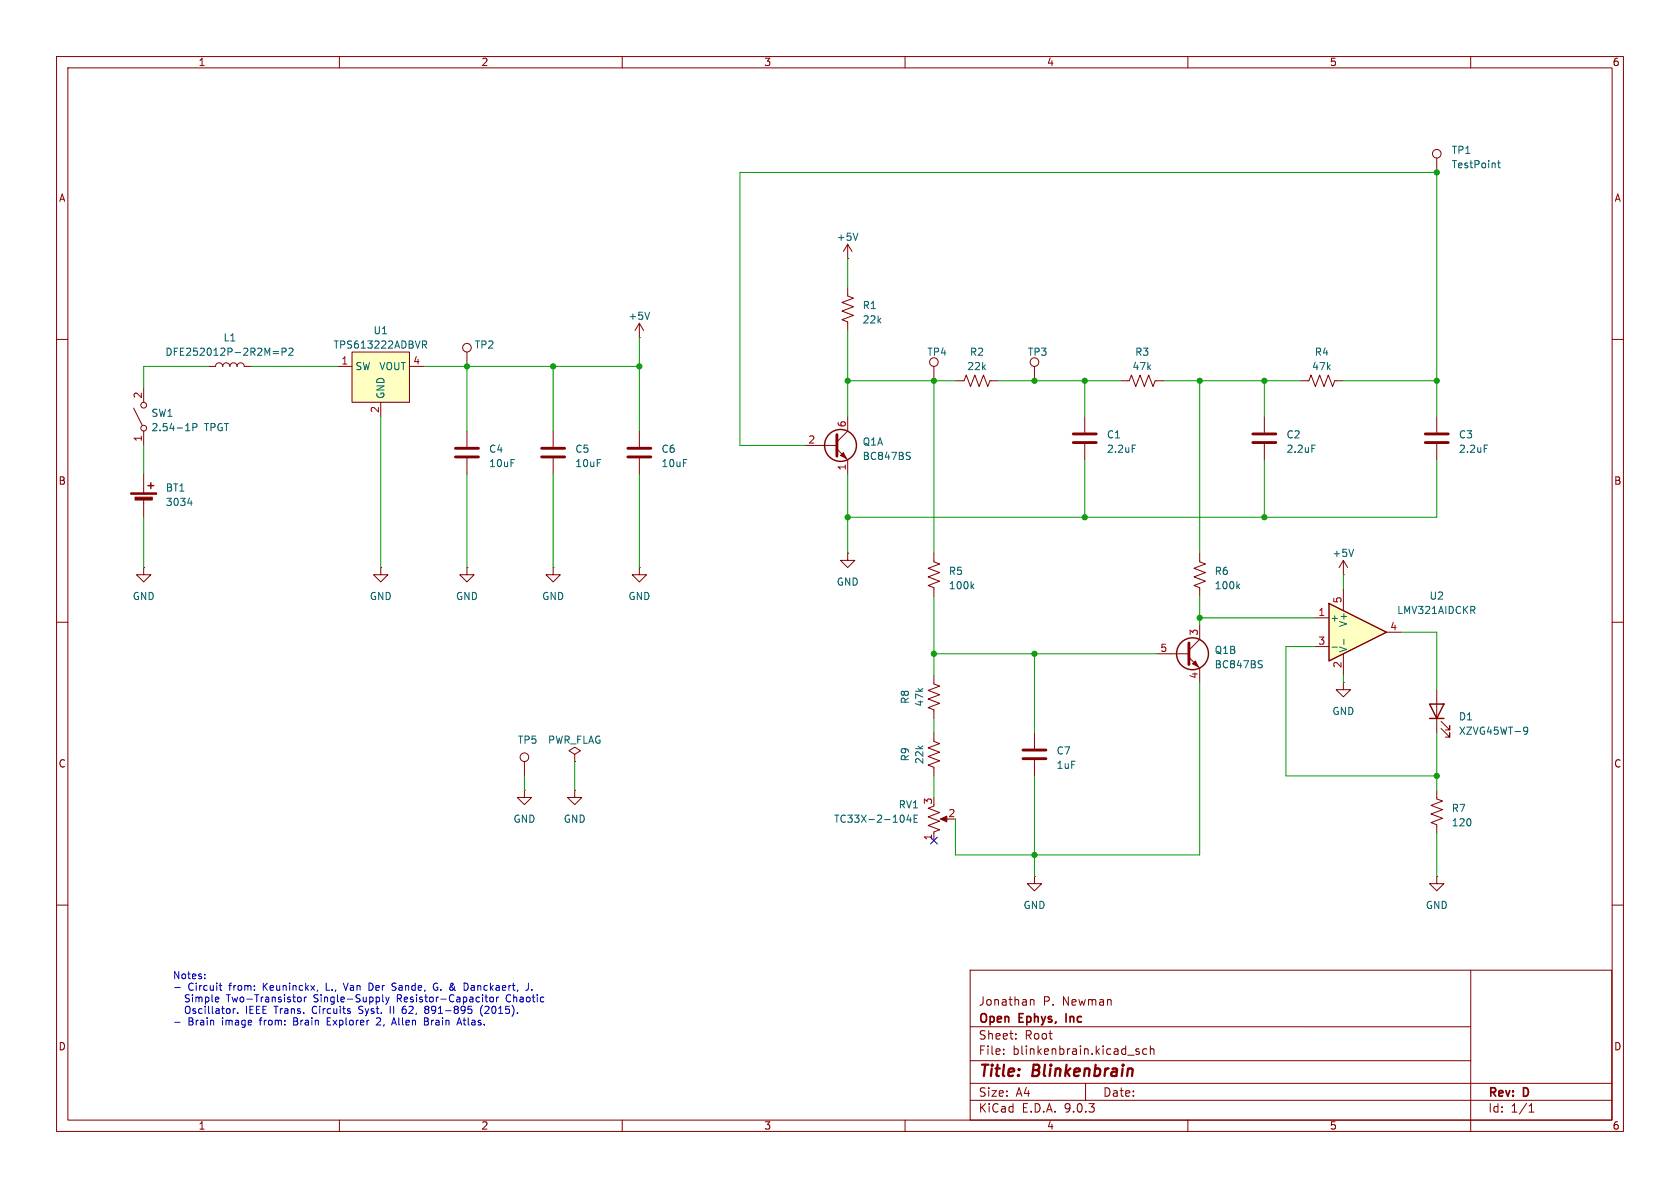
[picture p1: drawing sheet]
<svg xmlns="http://www.w3.org/2000/svg" width="297mm" height="210mm" viewBox="0 0 297 210" stroke-linecap="round" stroke-linejoin="round" font-family="sans-serif">
<g fill="none" stroke="#840000" stroke-width=".18">
<path d="M10 10h277v190h-277zM12 12h273v186h-273zM60 10v2M110 10v2M160 10v2M210 10v2M260 10v2M254 27.9v2.6M113 59.7h.1M113 57.2v2.5M113 57.2l-.7 1.2M113 57.2l.8 1.2"/>
<path d="M149.9 45.7h.1M149.9 50.8v1.5l1 .4-2.1 .8 2.1 .7-2.1 .8 2.1 .8-2.1 .7 1.1 .4v1.5M149.9 43.2v2.5M149.9 43.2l-.8 1.3M149.9 43.2l.7 1.3M10 60h2M82.5 62.2v2.6M113 76.2v2.8M142.2 78.7h5.8M148 79.4l1.9 1.9v2.5M149.9 73.7v2.5l-1.9 1.9M165.1 64.8v2.5"/>
<path d="M168.9 67.3h1.5l.4-1 .8 2 .7-2 .8 2 .8-2 .7 2 .4-1h1.5M182.9 64.8v2.5M191.8 73.7v2.8M191.8 78.5v2.8M198.1 67.3h1.5l.4-1 .8 2 .7-2 .8 2 .8-2 .7 2 .4-1h1.5M223.5 73.7v2.8M223.5 78.5v2.8M229.9 67.3h1.5l.4-1 .7 2 .8-2 .8 2 .7-2 .8 2 .4-1h1.5M254 73.7v2.8M254 78.5v2.8M285 60h2M113 81v2.8"/>
<path d="M149.9 97.8v1.3h1.2l-1.2 1.2-1.3-1.2h1.3M149.9 97.8h.1M165.1 97.8v1.5l1 .4-2 .8 2 .7-2 .8 2 .7-2 .8 1 .4v1.5M212.1 97.8v1.5l1 .4-2 .8 2 .7-2 .8 2 .7-2 .8 1 .4v1.5M237.5 99.1l-.8 1.2M237.5 99.1l.8 1.2M237.5 99.1v2.5M10 110h2M113 100.3v1.3h1.3l-1.3 1.3-1.2-1.3h1.2M113 100.3h.1M204.5 115.6h5.7M210.2 116.2l1.9 1.9v2.6"/>
<path d="M212.1 110.5v2.5l-1.9 1.9M237.5 101.6h.1M285 110h2M237.5 120.7v1.2h1.3l-1.3 1.3-1.3-1.3h1.3M237.5 120.7h.1M254 139.7v1.5l1 .4-2 .8 2 .7-2 .8 2 .8-2 .7 1 .4v1.5M165.1 142.5l-1 .4 2 .7-2 .8 2 .8-2 .7 2 .8-1 .4v1.5M166.6 144.8h1M182.9 154.9v1.3h1.2l-1.2 1.3-1.3-1.3h1.3M182.9 154.9h.1M254 154.9v1.3h1.3l-1.3 1.3-1.3-1.3h1.3M254 154.9h.1"/>
<path d="M10 160h2M171.5 171.5h113.4v26.5h-113.4zM182.2 176.8l.2-.1 .3 .1 .1 .9M182.2 176.7v1M260 171.5v28.5M285 160h2M60 198v2M110 198v2M160 198v2M171.5 194.5h113.5M171.5 191.5h113.5M171.5 187.5h88.5"/>
<path d="M171.5 181.5h88.5M177.4 186.3v.1M177.4 185.5v.1M179.6 183.6v.1M179.6 182.8v.1M191.9 191.5v3M201.4 185.5l-.4-.1-.2 .2 .1 .2 .5 .2v.3h-.6M202.7 185.5l-.4-.1-.3 .3v.4l.2 .2h.5M203.4 185.5l.2-.1 .3 .1 .1 .9M203.4 184.9v1.5M210 198v2M270.3 196.6h.9"/>
<path d="M270.3 195.5l.4-.4v1.5"/>
<circle cx="254" cy="27.2" r=".76"/>
<circle cx="82.5" cy="61.5" r=".76"/>
<circle cx="165.1" cy="64" r=".76"/>
<circle cx="182.9" cy="64" r=".76"/>
</g>
<path d="M188.5 179.2v1.5" fill="none" stroke="#840000" stroke-width=".3"/>
<path d="M111 79.2h4.1M148 76.8v3.8M189.7 76.7h4.1M189.7 78.2h4.1M221.5 76.7h4.1M221.5 78.2h4.1M252 76.7h4M252 78.2h4M111 80.8h4.1M210.2 113.7v3.8" fill="none" stroke="#840000" stroke-width=".51"/>
<g fill="none" stroke="#840000" stroke-width=".25">
<circle cx="148.6" cy="78.7" r="2.82"/>
<circle cx="210.8" cy="115.6" r="2.82"/>
</g>
<g fill="#840000" stroke="#840000" stroke-width=".18">
<path d="M210.8 117.3l.5-.5 .5 1.1z"/>
<path d="M148.6 80.5l.5-.5 .5 1z"/>
<path d="M166.2 144.8l1.2-.5v1z"/>
</g>
<g fill="none" stroke="#006464" stroke-width=".18">
<path d="M264.8 28.8h.4M264.9 28.4v1.1l.3 .2M114.8 55.2l-.4 1.3M151.7 41.2l-.4 1.3M160.4 80h.5M200.2 78.7h.6M231.9 78.7h.6M262.4 78.7h.6M160.7 80.6l.2 .3-.2 .3M239.3 97.1l-.4 1.3M171.8 103.6l.4 .5M172.2 103.2l-.5 .5"/>
<path d="M218.8 103.6l.4 .5M219.2 103.2l-.5 .5M222.7 116.8h.4M222.9 117.4l.2 .3-.2 .4M159.5 144.1a.79 .79 0 0 1 0 1.3M160.6 144l-.3 .9h.8M160.9 144.5v.9M161.6 144.7h.4M162.2 144.1h-.6v1.3h.6"/>
</g>
<path d="M234.9 106.7l10.2 5.1-10.2 5z" fill="#ffffc2"/>
<path d="M26.2 85.9h1M26.7 85.3v1.1M234.9 106.7l10.2 5.1-10.2 5zM252.7 124.5h2.6l-1.3 2.5zM252.7 127h2.6" fill="none" stroke="#840000" stroke-width=".25"/>
<g fill="none" stroke="#840000" stroke-width=".18">
<path d="M23.6 72.1l1.5 3.1M25.4 68.6v2.5M25.4 76.2v2.5M36.8 64.8h1.3a.64 .64 0 0 1 .6-.7 .64 .64 0 0 1 .7 .7 .64 .64 0 0 1 .6-.7 .64 .64 0 0 1 .6 .7 .64 .64 0 0 1 .7-.7 .64 .64 0 0 1 .6 .7 .64 .64 0 0 1 .6-.7 .64 .64 0 0 1 .7 .7h1.2M82.5 76.2v2.8M97.8 76.2v2.8M25.4 83.8v3.3M25.4 88.1v3.3M82.5 81v2.8M97.8 81v2.8M25.4 100.3v1.3h1.3l-1.3 1.3-1.3-1.3h1.3M25.4 100.3h.1"/>
<path d="M82.5 100.3v1.3h1.3l-1.3 1.3-1.2-1.3h1.2M82.5 100.3h.1M97.8 100.3v1.3h1.3l-1.3 1.3-1.3-1.3h1.3M97.8 100.3h.1M165.1 119.4v1.5l1 .4-2 .7 2 .8-2 .8 2 .7-2 .8 1 .4v1.5M232.4 109.2h2.5M232.4 114.3h2.5M237.5 104.1v3.9M237.5 115.6v3.8M245.1 111.8h2.5M92.7 139.7v1.3h1.3l-1.3 1.2-1.3-1.2h1.3M92.7 139.7h.1"/>
<path d="M92.7 134.6v2.6M101.6 133.4l1-.7-1-.6-1 .6 1 .7v1.2M101.6 134.6h.1M101.6 139.7v1.3h1.3l-1.3 1.2-1.3-1.2h1.3M101.6 139.7h.1M165.1 129.5v1.6l1 .3-2 .8 2 .8-2 .7 2 .8-2 .8 1 .3v1.6M182.9 129.5v2.8M182.9 134.4v2.8M254 121.9v7.6M254.8 128.8l1.5 1.5v-.8v.8h-.8M254.8 127.5l1.5 1.5v-.7v.7h-.8"/>
<circle cx="25.4" cy="71.6" r=".51"/>
<circle cx="25.4" cy="75.7" r=".51"/>
<circle cx="92.7" cy="133.9" r=".76"/>
</g>
<g fill="none" stroke="#006464" stroke-width=".18">
<path d="M32.8 76.1h.8M34.1 75.5h.6l.1-.2v-.3l-.7-.1v1.2M48.3 62.1h1M48.3 62.5h1M49.9 62.2l.6-.1 .1-.1-.1-.3-.6-.2v1.3M51.1 61.7l.5-.2 .2 .4-.8 .9h.8M33.2 88.9h.8M33.8 88.5v.9M235.5 114.4h.9M237.6 113v1M260.3 107.9l.4 .6M260.7 107.3v.4"/>
<path d="M269.4 128.7l.2-.2 .4 .2a.84 .84 0 0 1-.3 1.1h-.2M270.1 129.1l-.3 .2-.4-.1"/>
</g>
<path d="M80.5 79.2h4.1M95.8 79.2h4M80.5 80.8h4.1M95.8 80.8h4M180.8 132.6h4.1M180.8 134.1h4.1" fill="none" stroke="#840000" stroke-width=".51"/>
<g fill="#840000" stroke="#840000" stroke-width=".18">
<path d="M23.1 87.1h4.6v.3h-4.6z"/>
<path d="M23.9 87.9h3v.5h-3z"/>
</g>
<path d="M62.2 62.2h10.2v8.9h-10.2z" fill="#ffffc2"/>
<path d="M59.7 64.8h2.5M62.2 62.2h10.2v8.9h-10.2zM67.3 71.1v2.6M72.4 64.8h2.5M67.3 100.3v1.3h1.3l-1.3 1.3-1.3-1.3h1.3M67.3 100.3h.1" fill="none" stroke="#840000" stroke-width=".18"/>
<path d="M74.7 60.3h.5l.2 .2-.1 .4h-.6M75 60.9l.4 .6" fill="none" stroke="#006464" stroke-width=".18"/>
<g fill="none" stroke="#009600" stroke-width=".18">
<path d="M113 59.7v16.5M149.9 45.7v5.1M149.9 58.4v15.3M25.4 78.7v5.1M36.8 64.8h-11.4v3.8M44.4 64.8h15.3M67.3 73.7v26.6M74.9 64.8h38.1M82.5 64.8v11.4M97.8 64.8v11.4M149.9 67.3h19M165.1 67.3v30.5"/>
<path d="M176.5 67.3h21.6M191.8 67.3v6.4M205.7 67.3h24.2M212.1 67.3v30.5M223.5 67.3v6.4M237.5 67.3h16.5M254 73.7v-43.2h-123.2v48.2h11.4M25.4 91.4v8.9M82.5 83.8v16.5M97.8 83.8v16.5M113 83.8v16.5M149.9 83.8v14"/>
<path d="M191.8 81.3v10.1M223.5 81.3v10.1M254 81.3v10.1h-104.1M165.1 105.4v14M165.1 115.6h39.4M182.9 115.6v13.9M212.1 105.4v5.1M212.1 109.2h20.3M232.4 114.3h-5.1v22.9h26.7M237.5 101.6v2.5M237.5 119.4v1.3M247.6 111.8h6.4v10.1"/>
<path d="M92.7 137.2v2.5M101.6 134.6v5.1M165.1 127v2.5M165.1 137.2v3.8M182.9 137.2v17.7M212.1 120.7v30.4h-43.2v-6.3M254 129.5v10.2M254 147.3v7.6"/>
</g>
<path d="M164.5 148l1.2 1.2M165.7 148l-1.2 1.2" fill="none" stroke="#000084" stroke-width=".18"/>
<g fill="none" stroke="#0000c2" stroke-width=".18">
<path d="M30.9 174.6h1M36.2 172.9v.1M36.2 172.2v.2M38.7 174.2h.5M38.9 173.8v1.1l.3 .2M41.2 178.3v.9M41.6 178.3l-.4 .2M42 179v.2M52.7 176.3h.3l.3 .2-.2 .5h-.4M53.8 176.3v.8M54.2 176.3l-.4 .2M55.4 177.9l-.2 .5 .2 .7"/>
<path d="M56.2 175l-.2 .2M57.9 179.9v1.3h.6M60.7 173.8l.4 1.3M63.4 179.1l.5 .1M63.4 178.2l.1 .2 .4 .1M65.7 173.9l-.5-.1v1.3l.5-.1M67.7 175.8v1.1l.1 .2M68.2 176.3l.3 .8M68.5 177.1l-.1 .3M68.8 176.3l-.3 .8M69 177.9v1.3M69.4 173.9h.6"/>
<path d="M69.4 174.3l.5 .2M69.9 175l-.4 .1M70.3 175.8v1.3M70.3 176.5h.4M71.3 178.4h.3l.2 .2v.4l-.5 .2M75 179.9h.5l.2 .3-.2 .3 .2 .2 .1 .3-.3 .2h-.5zM75.2 178.4h.1M75.3 178.4h.3M75.3 178.4l-.1 .1M75.6 178.4l.2 .3v.3l-.2 .2-.4-.1M75.8 178.2l-.2 .2M77.1 174.5h.3"/>
<path d="M77.3 173.9a.59 .59 0 0 0-.7 .5 .59 .59 0 0 0 .7 .6l.1-.1M82.6 174l.2 .3-.2 .6M85 178.2l-.1 .6 .4 .8M85.7 176.3h.5M85.9 177.9h.3M86.1 177.1h.1M86.4 178.4l-.7 .8h.8M86.6 176.4l.2-.1 .4 .1v.5l-.1 .1-.3 .1-.2-.1zM87.8 176.3v.8M88.2 176.3l-.4 .2M89.6 176l-.1 .4v.4l.4 .3M93.4 173.8v.9a.41 .41 0 0 1-.5 .4"/>
<path d="M94 174.9v.2M30.9 180.7h1M57.9 180.5h.4M67.2 180.5l-.7 .7h.8M69.2 181.2l.4-1.3 .5 1.3M69.3 180.8h.6M75 180.5h.5M80.8 181.2l.4-1.3 .4 1.3M80.9 180.8h.6"/>
</g>
<g fill="#009600" stroke="#009600" stroke-width=".18">
<circle cx="149.9" cy="91.4" r=".46"/>
<circle cx="165.1" cy="115.6" r=".46"/>
<circle cx="165.1" cy="67.3" r=".46"/>
<circle cx="97.8" cy="64.8" r=".46"/>
<circle cx="113" cy="64.8" r=".46"/>
<circle cx="149.9" cy="67.3" r=".46"/>
<circle cx="191.8" cy="67.3" r=".46"/>
<circle cx="223.5" cy="91.4" r=".46"/>
<circle cx="191.8" cy="91.4" r=".46"/>
<circle cx="254" cy="30.5" r=".46"/>
<circle cx="254" cy="67.3" r=".46"/>
<circle cx="223.5" cy="67.3" r=".46"/>
<circle cx="212.1" cy="67.3" r=".46"/>
<circle cx="182.9" cy="67.3" r=".46"/>
<circle cx="254" cy="137.2" r=".46"/>
<circle cx="182.9" cy="151.1" r=".46"/>
<circle cx="182.9" cy="115.6" r=".46"/>
<circle cx="212.1" cy="109.2" r=".46"/>
<circle cx="82.5" cy="64.8" r=".46"/>
</g>
<g font-size="2.8" fill="#840000">
<text x="172.9" y="190.9">Title:</text>
<text x="182.6" y="190.9">Blinkenbrain</text>
</g>
<g font-size="2.1" fill="#840000">
<text x="172.9" y="178">Jonathan</text>
<text x="184.4" y="178">P.</text>
<text x="187.9" y="178">Newman</text>
<text x="172.9" y="184">Sheet:</text>
<text x="172.9" y="181.2">Open</text>
<text x="180.2" y="181.2">Ephys,</text>
<text x="181.1" y="184">Root</text>
<text x="189.1" y="181.2">Inc</text>
<text x="172.9" y="186.7">File:</text>
<text x="179" y="186.7">blinkenbrain.kicad_sch</text>
<text x="172.9" y="196.9">KiCad</text>
<text x="172.9" y="194.1">Size:</text>
<text x="179.6" y="194.1">A4</text>
<text x="180.6" y="196.9">E.D.A.</text>
<text x="188.2" y="196.9">9.0.3</text>
<text x="194.9" y="194.1">Date:</text>
<text x="263" y="194.3">Rev:</text>
<text x="263" y="196.9">Id:</text>
<text x="267.1" y="196.9">1/1</text>
<text x="269.4" y="194.3">D</text>
</g>
<g font-size="1.8" fill="#840000">
<text x="35" y="11.9">1</text>
<text x="85" y="11.9">2</text>
<text x="135" y="11.9">3</text>
<text x="185" y="11.9">4</text>
<text x="235" y="11.9">5</text>
<text x="285" y="11.9">6</text>
<text x="10.3" y="35.9">A</text>
<text x="285.3" y="35.9">A</text>
<text x="10.3" y="85.9">B</text>
<text x="285.3" y="85.9">B</text>
<text x="10.3" y="135.9">C</text>
<text x="285.3" y="135.9">C</text>
<text x="10.3" y="185.9">D</text>
<text x="285.3" y="185.9">D</text>
<text x="35" y="199.9">1</text>
<text x="85" y="199.9">2</text>
<text x="135" y="199.9">3</text>
<text x="185" y="199.9">4</text>
<text x="235" y="199.9">5</text>
<text x="285" y="199.9">6</text>
</g>
<g font-size="1.8" fill="#006464">
<text x="256.5" y="27.4">TP1</text>
<text x="256.5" y="29.9">TestPoint</text>
<text x="147.8" y="42.8">+5V</text>
<text x="65.9" y="59.3">U1</text>
<text x="111" y="56.7">+5V</text>
<text x="152.4" y="54.8">R1</text>
<text x="152.4" y="57.4">22k</text>
<text x="29.1" y="63.1">DFE252012P-2R2M=P2</text>
<text x="39.4" y="60.6">L1</text>
<text x="58.9" y="61.8">TPS613222ADBVR</text>
<text x="62.7" y="65.6">SW</text>
<text x="67" y="65.6">VOUT</text>
<text x="83.8" y="61.8">TP2</text>
<text x="163.8" y="63.1">TP4</text>
<text x="170.9" y="65.6">22k</text>
<text x="171.4" y="63.1">R2</text>
<text x="181.6" y="63.1">TP3</text>
<text x="200.1" y="65.6">47k</text>
<text x="200.6" y="63.1">R3</text>
<text x="231.9" y="65.6">47k</text>
<text x="232.3" y="63.1">R4</text>
<text x="68.2" y="70.6" transform="rotate(-90 68.2 70.6)">GND</text>
<text x="26.7" y="73.9">SW1</text>
<text x="26.7" y="76.4">2.54-1P</text>
<text x="36.1" y="76.4">TPGT</text>
<text x="195.6" y="77.7">C1</text>
<text x="227.3" y="77.7">C2</text>
<text x="257.8" y="77.7">C3</text>
<text x="86.4" y="80.2">C4</text>
<text x="86.4" y="82.8">10uF</text>
<text x="101.6" y="80.2">C5</text>
<text x="101.6" y="82.8">10uF</text>
<text x="116.8" y="80.2">C6</text>
<text x="116.8" y="82.8">10uF</text>
<text x="152.4" y="79">Q1A</text>
<text x="152.4" y="81.5">BC847BS</text>
<text x="195.6" y="80.2">2.2uF</text>
<text x="227.3" y="80.2">2.2uF</text>
<text x="257.8" y="80.2">2.2uF</text>
<text x="29.2" y="87.1">BT1</text>
<text x="29.2" y="89.6">3034</text>
<text x="167.6" y="101.8">R5</text>
<text x="214.6" y="101.8">R6</text>
<text x="235.5" y="98.7">+5V</text>
<text x="23.4" y="106.3">GND</text>
<text x="65.3" y="106.3">GND</text>
<text x="80.5" y="106.3">GND</text>
<text x="95.8" y="106.3">GND</text>
<text x="111" y="106.3">GND</text>
<text x="147.8" y="103.7">GND</text>
<text x="167.6" y="104.4">100k</text>
<text x="214.6" y="104.4">100k</text>
<text x="252.6" y="106.2">U2</text>
<text x="235.1" y="110.1">+</text>
<text x="238.4" y="110.9" transform="rotate(-90 238.4 110.9)">V+</text>
<text x="246.9" y="108.7">LMV321AIDCKR</text>
<text x="214.6" y="115.8">Q1B</text>
<text x="214.6" y="118.3">BC847BS</text>
<text x="238.4" y="115.4" transform="rotate(-90 238.4 115.4)">V-</text>
<text x="160.9" y="124.5" transform="rotate(-90 160.9 124.5)">R8</text>
<text x="163.4" y="125" transform="rotate(-90 163.4 125)">47k</text>
<text x="91.4" y="131.7">TP5</text>
<text x="96.8" y="131.7">PWR_FLAG</text>
<text x="235.5" y="126.6">GND</text>
<text x="257.8" y="127.5">D1</text>
<text x="257.8" y="130.1">XZVG45WT-9</text>
<text x="160.9" y="134.7" transform="rotate(-90 160.9 134.7)">R9</text>
<text x="163.4" y="135.2" transform="rotate(-90 163.4 135.2)">22k</text>
<text x="186.7" y="133.6">C7</text>
<text x="186.7" y="136.1">1uF</text>
<text x="158.8" y="143.1">RV1</text>
<text x="256.5" y="143.7">R7</text>
<text x="90.7" y="145.6">GND</text>
<text x="99.6" y="145.6">GND</text>
<text x="147.3" y="145.6">TC33X-2-104E</text>
<text x="256.5" y="146.3">120</text>
<text x="180.8" y="160.9">GND</text>
<text x="252" y="160.9">GND</text>
</g>
<g font-size="1.8" fill="#a90000">
<text x="60.3" y="64.5">1</text>
<text x="73" y="64.5">4</text>
<text x="25.1" y="70.6" transform="rotate(-90 25.1 70.6)">2</text>
<text x="67.1" y="73.1" transform="rotate(-90 67.1 73.1)">2</text>
<text x="149.6" y="75.6" transform="rotate(-90 149.6 75.6)">6</text>
<text x="25.1" y="78.2" transform="rotate(-90 25.1 78.2)">1</text>
<text x="142.8" y="78.5">2</text>
<text x="149.6" y="83.3" transform="rotate(-90 149.6 83.3)">1</text>
<text x="237.2" y="106.8" transform="rotate(-90 237.2 106.8)">5</text>
<text x="211.8" y="112.5" transform="rotate(-90 211.8 112.5)">3</text>
<text x="233" y="109">1</text>
<text x="245.7" y="111.5">4</text>
<text x="205" y="115.3">5</text>
<text x="233" y="114">3</text>
<text x="237.2" y="118.2" transform="rotate(-90 237.2 118.2)">2</text>
<text x="211.8" y="120.1" transform="rotate(-90 211.8 120.1)">4</text>
<text x="164.8" y="142.3" transform="rotate(-90 164.8 142.3)">3</text>
<text x="164.8" y="148.7" transform="rotate(-90 164.8 148.7)">1</text>
<text x="167.6" y="144.5">2</text>
</g>
<g font-size="1.8" fill="#0000c2">
<text x="30.5" y="173.2">Notes:</text>
<text x="32.8" y="177.3">Simple</text>
<text x="32.8" y="179.3">Oscillator.</text>
<text x="33.2" y="175.2">Circuit</text>
<text x="40.4" y="177.3">Two-Transistor</text>
<text x="40.6" y="175.2">from:</text>
<text x="43.8" y="179.3">IEEE Trans.</text>
<text x="46.8" y="175.2">Keuninckx,</text>
<text x="55.9" y="179.3">Circuits</text>
<text x="56" y="177.3">Single-Supply</text>
<text x="58.1" y="175.2">L.,</text>
<text x="61.5" y="175.2">Van</text>
<text x="64.3" y="179.3">Syst.</text>
<text x="66" y="175.2">Der</text>
<text x="70" y="179.3">II</text>
<text x="70.4" y="175.2">Sande,</text>
<text x="70.9" y="177.3">Resistor-Capacitor</text>
<text x="72.4" y="179.3">62,</text>
<text x="76.6" y="179.3">891-895</text>
<text x="77.9" y="175.2">G. &amp;</text>
<text x="83.7" y="175.2">Danckaert,</text>
<text x="86.6" y="179.3">(2015).</text>
<text x="90.4" y="177.3">Chaotic</text>
<text x="33.2" y="181.4">Brain</text>
<text x="39.4" y="181.4">image</text>
<text x="46.2" y="181.4">from:</text>
<text x="52.3" y="181.4">Brain</text>
<text x="58.5" y="181.4">Explorer</text>
<text x="67.4" y="181.4">2,</text>
<text x="70.4" y="181.4">Allen</text>
<text x="76.3" y="181.4">Brain</text>
<text x="82.4" y="181.4">Atlas.</text>
</g>
</svg>
